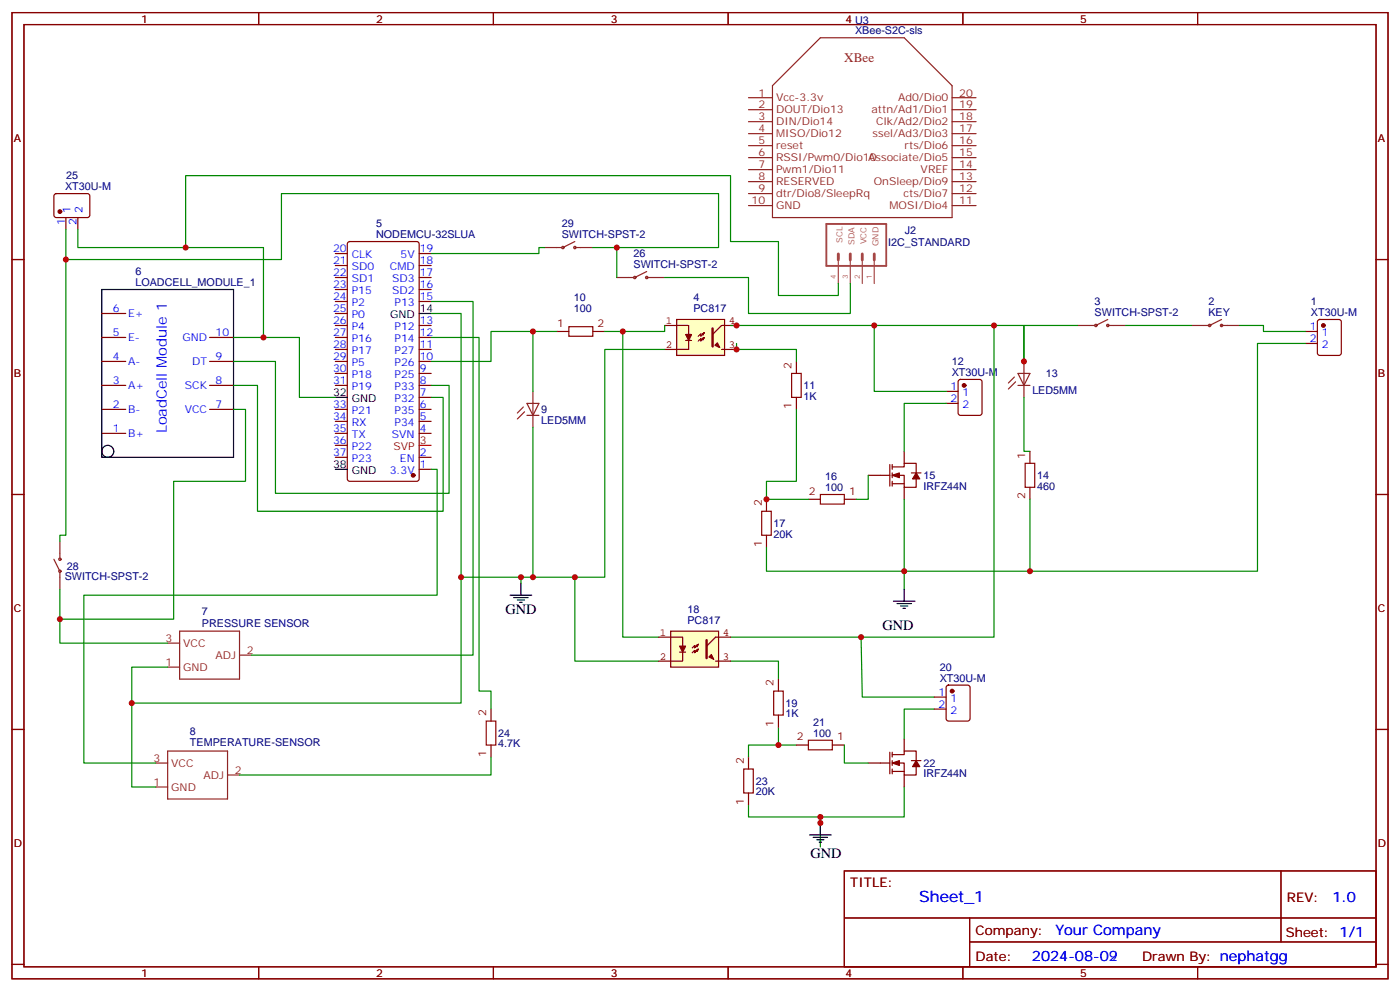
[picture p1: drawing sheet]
<svg xmlns="http://www.w3.org/2000/svg" width="412mm" height="292mm" viewBox="0 0 412 292" stroke-linecap="round" stroke-linejoin="round" font-family="sans-serif">
<g fill="none" stroke="#870000" stroke-width=".35">
<path d="M3.5 3.7h405.4v284.3h-405.4zM7.1 7.2h398.2v277.3h-398.2zM76.2 3.7v3.5M145.3 3.7v3.5M214.5 3.7v3.5M283.6 3.7v3.5M352.8 3.7v3.5M3.5 76.4h3.6M405.3 76.4h3.6M164 97.5h3.6M174.6 97.5h3.6M234.6 106.4v3.5"/>
<path d="M234.6 116.9v3.6M303.4 132.8v3.5M3.5 145.5h3.6M238.1 146.9h3.6M248.7 146.9h3.5M303.4 143.4v3.5M405.3 145.5h3.6M3.5 214.7h3.6M405.3 214.7h3.6M248.7 256.3h156.6v28.2h-156.6zM377.3 256.3v20.9M248.7 270.1h156.5"/>
<path d="M285.6 277.2h119.6M285.6 270.1v14.2M3.5 283.8h3.6M76.2 284.5v3.5M145.3 284.5v3.5M214.5 284.5v3.5M283.6 284.5v3.5M352.8 284.5v3.5M405.3 283.8h3.6"/>
</g>
<path d="M167.6 96.1h7v2.9h-7zM233.2 109.9h2.8v7h-2.8zM302 136.3h2.8v7.1h-2.8zM241.7 145.5h7v2.8h-7z" fill="none" stroke="#a10000" stroke-width=".35"/>
<g fill="none" stroke="#8c2424" stroke-width=".35">
<path d="M317.5 95.8h4.9M326.3 94l-3.5 1.8M326.3 95.8h5.3"/>
<circle cx="322.8" cy="95.8" r=".35"/>
<circle cx="326.3" cy="95.8" r=".35"/>
</g>
<path d="M199.3 94h14.1v10.6h-14.1z" fill="#ffffc2" stroke="#850000" stroke-width=".35"/>
<g fill="#850000" stroke="#850000" stroke-width=".35">
<path d="M202 98.4h1.7l-.9 1.8z"/>
<path d="M210.6 101.6l.7-.7 .7 1.4z"/>
</g>
<path d="M195.8 95.8h7v2.6M206.8 98.2l.7-.3-.4 .7zM207.5 97.9l-1.1 1.1v-.8l-.7 .8M207.5 99.3l-.4 .7-.3-.3 .7-.4-1.1 1.1v-.7l-.7 .7M217 95.8h-4.5l-2.6 2.6M202 100.2h1.7M202.8 100.2v2.6h-7M212.5 102.8h4.5" fill="none" stroke="#850000" stroke-width=".35"/>
<path d="M209.9 96.7v5.3" fill="none" stroke="#850000" stroke-width=".71"/>
<g fill="none" stroke="#870000" stroke-width=".35">
<path d="M98.8 78.1h3.5M98.8 74.6h3.5M102.5 71.3l.5-.2h19.8l.6 .4 .1 69.4-.5 .7h-20l-.6-.4-.1-69.4zM123.5 78.1h3.5M123.5 74.6h3.5M30 99.3h7M30 92.3h7M61.7 99.3h7.1M98.8 99.3h3.5M98.8 92.3h3.5M98.8 95.8h3.5M98.8 88.7h3.5"/>
<path d="M98.8 85.2h3.5M98.8 81.7h3.5M123.5 99.3h3.5M123.5 95.8h3.5M123.5 88.7h3.5M123.5 85.2h3.5M123.5 81.7h3.5M384.5 97.5h3.6M388.3 94.2l.5-.2h5.6l.7 .4v9.5l-.5 .6-5.8 .1-.7-.5v-9.4zM30 113.4h7M30 106.4h7M61.7 113.4h7.1"/>
<path d="M61.7 106.4h7.1M98.8 113.4h3.5M98.8 106.4h3.5M98.8 109.9h3.5M98.8 102.8h3.5M123.5 113.4h3.5M123.5 106.4h3.5M123.5 116.9h3.5M123.5 109.9h3.5M123.5 102.8h3.5M278.7 115.2h3.5M278.7 118.7h3.5"/>
<path d="M282.5 111.9l.4-.2h5.7l.6 .4 .1 9.4-.5 .7h-5.9l-.6-.4-.1-9.4zM384.5 101.1h3.6M30 127.5h7M30 120.5h7M61.7 120.5h7.1M98.8 127.5h3.5M98.8 120.5h3.5M98.8 134.6h3.5M98.8 124h3.5M98.8 131.1h3.5M123.5 127.5h3.5M123.5 120.5h3.5"/>
<path d="M123.5 138.1h3.5M123.5 134.6h3.5M123.5 124h3.5M255.8 139.9h6.3M262.1 136.7v6.4M262.8 139.9h3.5v3.5h3.6v-2.5M262.8 137.4h3.5v-1.1h3.6v2.9M262.8 136.7v1.4M262.8 139.2v1.4M266.3 132.8v3.5M268.5 139.2h2.8M225.8 146.9v3.6"/>
<path d="M225.8 157.5v3.5M262.8 141.6v1.5M262.8 142.3h3.5M266.3 143.4v3.5M266.3 217.5v3.5M275.2 205.1h3.5M275.2 208.7h3.5M278.9 201.8l.5-.2h5.6l.7 .4 .1 9.5-.5 .6-5.9 .1-.7-.5v-9.4zM220.5 222.8v3.5M220.5 233.4v3.5M255.8 224.5h6.3M262.1 221.4v6.3"/>
<path d="M262.8 224.5h3.5v3.6h3.6v-2.5M262.8 222.1h3.5v-1.1h3.6v2.8M262.8 221.4v1.4M262.8 223.8v1.4M262.8 226.3v1.4M262.8 227h3.5M266.3 228.1v3.5M268.5 223.8h2.8"/>
</g>
<g fill="none" stroke="#000" stroke-width=".35">
<path d="M30 85.2h38.8v49.4h-38.8zM123.5 92.3h3.5M98.8 116.9h3.5M98.8 138.1h3.5M238.5 245.7h6.3M239.5 246.4h4.3M240.6 247.1h2.1M241.3 247.8h.7M241.7 242.2v3.5"/>
<circle cx="31.7" cy="132.8" r="1.76"/>
</g>
<g fill="none" stroke="#8c2424" stroke-width=".35">
<path d="M351 95.8h5M359.8 94l-3.5 1.8M359.8 95.8h5.3M154.2 119.8l-1.8 1.7M155.2 118.7h3.5l-1.7 3.5zM157 115.2v10.6M298.8 110.9l-1.8 1.8M299.2 112.4l-2.2 2.1M299.9 109.9h3.5l-1.8 3.5zM299.9 113.4h3.5M301.6 106.4v10.5M154.5 121.2l-2.1 2.1"/>
<path d="M155.2 122.2h3.5M49.4 189.3h3.5M49.4 196.3h3.5M52.9 185.7h17.7v14.1h-17.7zM70.6 192.8h3.5M45.9 224.5h3.5M45.9 231.6h3.5M49.4 221h17.6v14.1h-17.6zM67 228.1h3.6"/>
<circle cx="356.3" cy="95.8" r=".35"/>
<circle cx="359.8" cy="95.8" r=".35"/>
</g>
<g fill="#870000" stroke="#870000" stroke-width=".35">
<path d="M269.9 139.2l1 1.7h-2.1z"/>
<path d="M262.8 139.9l2.1-.7v1.4z"/>
<path d="M269.9 223.8l1 1.8h-2.1z"/>
<path d="M262.8 224.5l2.1-.7v1.4z"/>
<circle cx="121.7" cy="139.9" r=".53"/>
<circle cx="389.8" cy="95.8" r=".53"/>
<circle cx="284" cy="113.4" r=".53"/>
<circle cx="280.5" cy="203.4" r=".53"/>
</g>
<path d="M123.5 131.1h3.5" fill="none" stroke="#f00" stroke-width=".35"/>
<path d="M224.4 150.5h2.8v7h-2.8zM219.1 226.3h2.8v7.1h-2.8z" fill="none" stroke="#a10000" stroke-width=".35"/>
<g fill="none" stroke="#008700" stroke-width=".35">
<path d="M183.4 97.5v90h10.6M257.5 95.8h44.1v10.6M292.8 95.8v91.7h-77.6M278.7 118.7h-12.4v14.1M301.6 116.9v15.9h1.8M384.5 101.1h-14.1v67h-104.1v-21.2M303.4 146.9v21.2M169.3 169.9v24.7h24.7M225.8 161v7.1h40.5v5.3M215.2 194.6h14.1v5.2M253.6 187.5l.4 17.6h21.2M229.3 214v5.3h5.3"/>
<path d="M275.2 208.7h-8.9v8.8M266.3 231.6v8.8h-45.8v-3.5M241.7 240.4v8.8"/>
</g>
<path d="M197.6 185.7h14.1v10.6h-14.1z" fill="#ffffc2" stroke="#850000" stroke-width=".35"/>
<g fill="#850000" stroke="#850000" stroke-width=".35">
<path d="M200.2 190.1h1.8l-.9 1.8z"/>
<path d="M208.8 193.3l.7-.7 .8 1.4z"/>
</g>
<path d="M194 187.5h7.1v2.6M200.2 191.9h1.8M201.1 191.9v2.7h-7.1M205 190l.7-.4-.3 .7zM205.7 189.6l-1.1 1.1v-.7l-.7 .7M205.7 191l-.3 .7-.4-.3 .7-.4-1.1 1.1v-.7l-.7 .7M210.8 194.6h4.4M215.2 187.5h-4.4l-2.7 2.6" fill="none" stroke="#850000" stroke-width=".35"/>
<path d="M208.1 188.4v5.3" fill="none" stroke="#850000" stroke-width=".71"/>
<path d="M143.2 212.2h2.8v7.1h-2.8zM227.9 203.4h2.8v7h-2.8zM238.1 217.8h7.1v2.9h-7.1z" fill="none" stroke="#a10000" stroke-width=".35"/>
<g fill="none" stroke="#870000" stroke-width=".35">
<path d="M3.5 3.7h405.4v284.3h-405.4zM7.1 7.2h398.2v277.3h-398.2zM76.2 3.7v3.5M145.3 3.7v3.5M214.5 3.7v3.5M283.6 3.7v3.5M352.8 3.7v3.5M16.1 57.2l.5-.2h9.4l.5 .7-.1 5.9-.6 .4h-9.5l-.4-.7v-5.6zM3.5 76.4h3.6M19.4 64v3.6M22.9 64v3.6M405.3 76.4h3.6"/>
<path d="M3.5 145.5h3.6M405.3 145.5h3.6M229.3 199.8v3.6M3.5 214.7h3.6M144.6 208.7v3.5M144.6 219.3v3.5M229.3 210.4v3.6M234.6 219.3h3.5M245.2 219.3h3.5M405.3 214.7h3.6M248.7 256.3h156.6v28.2h-156.6zM377.3 256.3v20.9"/>
<path d="M248.7 270.1h156.5M285.6 277.2h119.6M285.6 270.1v14.2M3.5 283.8h3.6M76.2 284.5v3.5M145.3 284.5v3.5M214.5 284.5v3.5M283.6 284.5v3.5M352.8 284.5v3.5M405.3 283.8h3.6"/>
</g>
<g fill="none" stroke="#008700" stroke-width=".35">
<path d="M19.4 67.6v8.8h63.5v-19.4h128.8v15.8h-37.1M19.4 76.4v81.1h-1.8v1.8M22.9 67.6v5.2h54.7v26.5M54.7 72.8v-21.1h160.5v19.4h14.1v15.9h17.6v-3.6M160.5 72.8h-1.8v1.8h-31.7M181.7 72.8v8.9M68.8 99.3h19.4v17.6h10.6M127 92.3h8.8v77.6h17.7M127 99.3h14.1v104.1h3.5v5.3M127 88.7h12.3v104.1h-65.2M157 97.5v17.7M164 97.5h-19.4v8.9h-17.6"/>
<path d="M195.8 95.8v1.7h-17.6M195.8 81.7h24.7v10.6h30v-8.9M215.2 95.8h42.3v19.4h21.2M317.5 95.8h-15.9v10.6M331.6 95.8h19.4M365.1 95.8h7.1v1.7h12.3M68.8 106.4h12.3v38.8h51.2v-31.8h-5.3M68.8 113.4h7v37.1h54.7v-33.6h-3.5M195.8 102.8h-17.6v67.1h-21.2M217 101.1v1.7h17.6v3.6M68.8 120.5h3.5v21.1h-21.1v40.6h-33.6M127 138.1h1.8v37.1h-104.1v49.3h21.2"/>
<path d="M157 125.8v44.1h-3.5v1.7M234.6 120.5v21.1h-8.8v5.3h12.3M255.8 139.9v7h-3.6M17.6 173.4v15.9h31.8M135.8 169.9v37h-97v-10.6h10.6M38.8 206.9v24.7h7.1M229.3 219.3h-8.8v3.5M248.7 219.3v5.2h7.1M144.6 222.8v5.3h-74"/>
</g>
<path d="M150.3 175.2h6.3M151.3 175.9h4.3M152.4 176.6h2.1M153.1 177.3h.7M153.5 171.6v3.6M263.2 176.9h6.3M264.2 177.6h4.3M265.3 178.3h2.1M266 179h.7M266.3 173.4v3.5" fill="none" stroke="#000" stroke-width=".35"/>
<circle cx="17.6" cy="62.3" r=".53" fill="#870000" stroke="#870000" stroke-width=".35"/>
<g fill="none" stroke="#8c2424" stroke-width=".35">
<path d="M220.5 28.8h7M220.5 32.3h7M220.5 35.8h7M220.5 39.3h7M227.5 25.2l14.2-14.1h24.6l14.2 14.1v38.8h-53zM280.5 28.8h7M280.5 32.3h7M280.5 35.8h7M280.5 39.3h7M220.5 42.9h7M220.5 46.4h7M220.5 49.9h7"/>
<path d="M220.5 53.4h7M220.5 57h7M280.5 42.9h7M280.5 46.4h7M280.5 49.9h7M280.5 53.4h7M280.5 57h7M160.5 72.8h5M169.3 71.1l-3.5 1.7M169.3 72.8h5.3M190.5 79.9l-3.5 1.8M220.5 60.5h7"/>
<path d="M280.5 60.5h7M181.7 81.7h4.9M190.5 81.7h5.3M17.6 159.3v5.3M15.9 164.6l1.7 3.5M17.6 168.5v4.9"/>
<circle cx="165.8" cy="72.8" r=".35"/>
<circle cx="169.3" cy="72.8" r=".35"/>
<circle cx="187" cy="81.7" r=".35"/>
<circle cx="190.5" cy="81.7" r=".35"/>
<circle cx="17.6" cy="168.1" r=".35"/>
<circle cx="17.6" cy="164.6" r=".35"/>
</g>
<path d="M243.4 65.9h17.7v12.4h-17.7z" fill="none" stroke="#a64a4a" stroke-width=".56"/>
<path d="M246.9 74.7v1.8M250.5 74.7v1.8M254 74.7v1.8M257.5 74.7v1.8" fill="none" stroke="#a64a4a" stroke-width=".85"/>
<path d="M246.9 76.5v6.9M250.5 76.5v6.9M254 76.5v6.9M257.5 76.5v6.9" fill="none" stroke="#a64a4a" stroke-width=".35"/>
<g fill="#c00">
<circle cx="169.3" cy="169.9" r=".88"/>
<circle cx="183.4" cy="97.5" r=".88"/>
<circle cx="292.8" cy="95.8" r=".88"/>
<circle cx="266.3" cy="168.1" r=".88"/>
<circle cx="303.4" cy="168.1" r=".88"/>
<circle cx="301.6" cy="106.4" r=".88"/>
<circle cx="257.5" cy="95.8" r=".88"/>
<circle cx="225.8" cy="146.9" r=".88"/>
<circle cx="217" cy="95.8" r=".88"/>
<circle cx="157" cy="97.5" r=".88"/>
<circle cx="153.5" cy="169.9" r=".88"/>
<circle cx="157" cy="169.9" r=".88"/>
<circle cx="217" cy="102.8" r=".88"/>
<circle cx="135.8" cy="169.9" r=".88"/>
<circle cx="38.8" cy="206.9" r=".88"/>
<circle cx="77.6" cy="99.3" r=".88"/>
<circle cx="19.4" cy="76.4" r=".88"/>
<circle cx="17.6" cy="182.2" r=".88"/>
<circle cx="253.6" cy="187.5" r=".88"/>
<circle cx="229.3" cy="219.3" r=".88"/>
<circle cx="241.7" cy="240.4" r=".88"/>
<circle cx="241.7" cy="242.2" r=".88"/>
<circle cx="54.7" cy="72.8" r=".88"/>
<circle cx="181.7" cy="72.8" r=".88"/>
</g>
<text font-size="4.6" fill="#00f" x="270.8" y="265.3">Sheet_1</text>
<g font-size="4.2" fill="#00f">
<text x="49.2" y="127.6" transform="rotate(-90 49.2 127.6)">LoadCell Module 1</text>
<text x="392.5" y="265.6">1.0</text>
<text x="310.9" y="275.1">Your Company</text>
<text x="304" y="282.9">2024-08-09</text>
<text x="304" y="282.9">2024-08-02</text>
</g>
<g font-size="4.2">
<text x="148.9" y="180.8">GND</text>
<text x="259.9" y="185.4">GND</text>
<text x="238.8" y="252.4">GND</text>
</g>
<text font-size="3.9" fill="#8d2323" x="248.7" y="18.2">XBee</text>
<g font-size="3.9" fill="#800">
<text x="250.5" y="260.9">TITLE:</text>
<text x="379.1" y="265.6">REV:</text>
<text x="287.4" y="275.1">Company:</text>
<text x="378.7" y="275.7">Sheet: 1/1</text>
<text x="287.4" y="282.8">Date:</text>
<text x="336.4" y="282.8">Drawn By: nephatgg</text>
</g>
<g font-size="3.2" fill="#800">
<text x="41.6" y="6.7">1</text>
<text x="110.8" y="6.7">2</text>
<text x="179.9" y="6.7">3</text>
<text x="249.1" y="6.7">4 U3</text>
<text x="249.1" y="6.7">4</text>
<text x="318.2" y="6.7">5</text>
<text x="4.1" y="41.8">A</text>
<text x="405.9" y="41.8">A</text>
<text x="164.1" y="96.1">1</text>
<text x="176" y="96.1">2</text>
<text x="4.1" y="110.9">B</text>
<text x="233.2" y="108.5" transform="rotate(-90 233.2 108.5)">2</text>
<text x="405.9" y="110.9">B</text>
<text x="233.2" y="120.4" transform="rotate(-90 233.2 120.4)">1</text>
<text x="302" y="134.9" transform="rotate(-90 302 134.9)">1</text>
<text x="224.4" y="149" transform="rotate(-90 224.4 149)">2</text>
<text x="238.2" y="145.5">2</text>
<text x="250.1" y="145.5">1</text>
<text x="302" y="146.8" transform="rotate(-90 302 146.8)">2</text>
<text x="224.4" y="160.9" transform="rotate(-90 224.4 160.9)">1</text>
<text x="4.1" y="180.1">C</text>
<text x="405.9" y="180.1">C</text>
<text x="227.9" y="202" transform="rotate(-90 227.9 202)">2</text>
<text x="143.2" y="210.8" transform="rotate(-90 143.2 210.8)">2</text>
<text x="227.9" y="213.9" transform="rotate(-90 227.9 213.9)">1</text>
<text x="234.7" y="217.8">2</text>
<text x="246.6" y="217.8">1</text>
<text x="143.2" y="222.7" transform="rotate(-90 143.2 222.7)">1</text>
<text x="219.1" y="224.9" transform="rotate(-90 219.1 224.9)">2</text>
<text x="219.1" y="236.8" transform="rotate(-90 219.1 236.8)">1</text>
<text x="4.1" y="249.2">D</text>
<text x="405.9" y="249.2">D</text>
<text x="41.6" y="287.5">1</text>
<text x="110.8" y="287.5">2</text>
<text x="179.9" y="287.5">3</text>
<text x="249.1" y="287.5">4</text>
<text x="318.2" y="287.5">5</text>
</g>
<g font-size="3.2" fill="#000080">
<text x="251.9" y="10.1">XBee-S2C-sls</text>
<text x="19.5" y="52.7">25</text>
<text x="19.2" y="55.9">XT30U-M</text>
<text x="110.8" y="70">NODEMCU-32SLUA</text>
<text x="110.8" y="66.9">5</text>
<text x="165.5" y="70">SWITCH-SPST-2</text>
<text x="165.5" y="66.9">29</text>
<text x="266.5" y="68.7">J2</text>
<text x="186.6" y="75.7">26</text>
<text x="261.6" y="72.3">I2C_STANDARD</text>
<text x="39.9" y="81">6</text>
<text x="186.6" y="78.8">SWITCH-SPST-2</text>
<text x="39.9" y="84.1">LOADCELL_MODULE_1</text>
<text x="169" y="88.7">10</text>
<text x="204.3" y="88.7">4</text>
<text x="322.5" y="89.8">3</text>
<text x="356" y="89.8">2</text>
<text x="386.2" y="89.8">1</text>
<text x="169" y="91.9">100</text>
<text x="204.3" y="91.9">PC817</text>
<text x="322.4" y="93">SWITCH-SPST-2</text>
<text x="356" y="93">KEY</text>
<text x="386.2" y="93">XT30U-M</text>
<text x="280.3" y="107.4">12</text>
<text x="280.3" y="110.6">XT30U-M</text>
<text x="308.1" y="110.9">13</text>
<text x="236.7" y="117.7">1K</text>
<text x="236.7" y="114.5">11</text>
<text x="304.1" y="115.9">LED5MM</text>
<text x="159.5" y="124.7">LED5MM</text>
<text x="159.5" y="121.5">9</text>
<text x="243.1" y="141.3">16</text>
<text x="272" y="140.9">15</text>
<text x="305.5" y="141.1">14</text>
<text x="243.1" y="144.5">100</text>
<text x="272" y="144.1">IRFZ44N</text>
<text x="305.5" y="144.2">460</text>
<text x="227.9" y="155">17</text>
<text x="227.9" y="158.2">20K</text>
<text x="19.7" y="167.6">28</text>
<text x="19" y="170.8">SWITCH-SPST-2</text>
<text x="59.5" y="184.4">PRESSURE SENSOR</text>
<text x="59.5" y="181">7</text>
<text x="202.5" y="183.6">PC817</text>
<text x="202.5" y="180.4">18</text>
<text x="276.8" y="197.4">20</text>
<text x="276.8" y="200.6">XT30U-M</text>
<text x="231.4" y="208">19</text>
<text x="231.4" y="211.1">1K</text>
<text x="239.6" y="213.6">21</text>
<text x="56" y="219.6">TEMPERATURE-SENSOR</text>
<text x="56" y="216.3">8</text>
<text x="146.8" y="220">4.7K</text>
<text x="146.8" y="216.8">24</text>
<text x="239.6" y="216.8">100</text>
<text x="272" y="225.6">22</text>
<text x="222.6" y="230.9">23</text>
<text x="272" y="228.8">IRFZ44N</text>
<text x="222.6" y="234.1">20K</text>
</g>
<g font-size="3.2" fill="#8d2323">
<text x="223.4" y="28.4">1</text>
<text x="228.6" y="29.8">Vcc-3.3v</text>
<text x="264.5" y="29.8">Ad0/Dio0</text>
<text x="282.6" y="28.4">20</text>
<text x="223.4" y="35.5">3</text>
<text x="223.4" y="31.9">2</text>
<text x="228.6" y="33.3">DOUT/Dio13</text>
<text x="256.7" y="33.3">attn/Ad1/Dio1</text>
<text x="282.6" y="31.9">19</text>
<text x="282.6" y="35.5">18</text>
<text x="223.4" y="39">4</text>
<text x="228.6" y="40.4">MISO/Dio12</text>
<text x="228.6" y="36.9">DIN/Dio14</text>
<text x="257" y="40.4">ssel/Ad3/Dio3</text>
<text x="258.1" y="36.9">Clk/Ad2/Dio2</text>
<text x="282.6" y="39">17</text>
<text x="223.4" y="46">6</text>
<text x="223.4" y="42.5">5</text>
<text x="228.6" y="47.4">RSSI/Pwm0/Dio10</text>
<text x="228.6" y="43.9">reset</text>
<text x="255.7" y="47.4">Associate/Dio5</text>
<text x="266.4" y="43.9">rts/Dio6</text>
<text x="282.6" y="42.5">16</text>
<text x="282.6" y="46">15</text>
<text x="223.4" y="53.1">8</text>
<text x="223.4" y="49.6">7</text>
<text x="228.6" y="51">Pwm1/Dio11</text>
<text x="271.2" y="51">VREF</text>
<text x="282.6" y="49.6">14</text>
<text x="282.6" y="53.1">13</text>
<text x="223.4" y="56.6">9</text>
<text x="228.6" y="58">dtr/Dio8/SleepRq</text>
<text x="228.6" y="54.5">RESERVED</text>
<text x="257.4" y="54.5">OnSleep/Dio9</text>
<text x="266.1" y="58">cts/Dio7</text>
<text x="282.6" y="56.6">12</text>
<text x="221.4" y="60.1">10</text>
<text x="228.6" y="61.6">GND</text>
<text x="262" y="61.6">MOSI/Dio4</text>
<text x="282.6" y="60.1">11</text>
<text x="48.8" y="188.9">3</text>
<text x="54" y="190.3">VCC</text>
<text x="48.8" y="196">1</text>
<text x="54" y="197.4">GND</text>
<text x="63.4" y="193.9">ADJ</text>
<text x="72.7" y="192.4">2</text>
<text x="45.3" y="224.2">3</text>
<text x="50.4" y="225.6">VCC</text>
<text x="69.1" y="227.7">2</text>
<text x="45.3" y="231.2">1</text>
<text x="50.4" y="232.7">GND</text>
<text x="59.9" y="229.1">ADJ</text>
</g>
<g font-size="3.2" fill="#00f">
<text x="20.8" y="62.7" transform="rotate(-90 20.8 62.7)">1</text>
<text x="24.3" y="62.7" transform="rotate(-90 24.3 62.7)">2</text>
<text x="19" y="66.2" transform="rotate(-90 19 66.2)">1</text>
<text x="22.6" y="66.2" transform="rotate(-90 22.6 66.2)">2</text>
<text x="98.1" y="74.3">20</text>
<text x="98.1" y="77.8">21</text>
<text x="103.6" y="76">CLK</text>
<text x="118" y="76">5V</text>
<text x="123.6" y="77.8">18</text>
<text x="123.6" y="74.3">19</text>
<text x="98.1" y="81.3">22</text>
<text x="103.6" y="79.6">SD0</text>
<text x="103.6" y="83.1">SD1</text>
<text x="114.8" y="79.6">CMD</text>
<text x="115.5" y="83.1">SD3</text>
<text x="123.6" y="81.3">17</text>
<text x="98.1" y="84.8">23</text>
<text x="98.1" y="88.4">24</text>
<text x="103.6" y="86.6">P15</text>
<text x="115.5" y="86.6">SD2</text>
<text x="123.6" y="88.4">15</text>
<text x="123.6" y="84.8">16</text>
<text x="33.3" y="91.9">6</text>
<text x="37.7" y="93.3">E+</text>
<text x="98.1" y="91.9">25</text>
<text x="98.1" y="95.4">26</text>
<text x="103.6" y="90.1">P2</text>
<text x="103.6" y="93.7">P0</text>
<text x="116.2" y="90.1">P13</text>
<text x="123.6" y="95.4">13</text>
<text x="33.3" y="99">5</text>
<text x="37.7" y="100.4">E-</text>
<text x="53.7" y="100.4">GND</text>
<text x="63.5" y="99">10</text>
<text x="98.1" y="99">27</text>
<text x="103.6" y="97.2">P4</text>
<text x="103.6" y="100.7">P16</text>
<text x="116.2" y="100.7">P14</text>
<text x="116.2" y="97.2">P12</text>
<text x="123.6" y="99">12</text>
<text x="385.9" y="97.2">1</text>
<text x="385.9" y="100.7">2</text>
<text x="389.4" y="99">1</text>
<text x="33.3" y="106">4</text>
<text x="37.7" y="107.4">A-</text>
<text x="56.6" y="107.4">DT</text>
<text x="63.5" y="106">9</text>
<text x="98.1" y="102.5">28</text>
<text x="98.1" y="106">29</text>
<text x="103.6" y="104.2">P17</text>
<text x="103.6" y="107.8">P5</text>
<text x="116.2" y="107.8">P26</text>
<text x="116.2" y="104.2">P27</text>
<text x="123.6" y="106">10</text>
<text x="123.6" y="102.5">11</text>
<text x="389.4" y="102.5">2</text>
<text x="33.3" y="113.1">3</text>
<text x="63.5" y="113.1">8</text>
<text x="98.1" y="109.5">30</text>
<text x="98.1" y="113.1">31</text>
<text x="103.6" y="111.3">P18</text>
<text x="116.2" y="111.3">P25</text>
<text x="123.6" y="113.1">8</text>
<text x="123.6" y="109.5">9</text>
<text x="37.7" y="114.5">A+</text>
<text x="54.4" y="114.5">SCK</text>
<text x="103.6" y="114.8">P19</text>
<text x="116.2" y="118.4">P32</text>
<text x="116.2" y="114.8">P33</text>
<text x="123.6" y="116.6">7</text>
<text x="280" y="114.8">1</text>
<text x="280" y="118.4">2</text>
<text x="283.5" y="116.6">1</text>
<text x="33.3" y="120.1">2</text>
<text x="37.7" y="121.5">B-</text>
<text x="54.4" y="121.5">VCC</text>
<text x="63.5" y="120.1">7</text>
<text x="98.1" y="120.1">33</text>
<text x="98.1" y="123.6">34</text>
<text x="103.6" y="121.9">P21</text>
<text x="103.6" y="125.4">RX</text>
<text x="116.2" y="125.4">P34</text>
<text x="116.2" y="121.9">P35</text>
<text x="123.6" y="123.6">5</text>
<text x="123.6" y="120.1">6</text>
<text x="283.5" y="120.1">2</text>
<text x="33.3" y="127.2">1</text>
<text x="37.7" y="128.6">B+</text>
<text x="98.1" y="127.2">35</text>
<text x="98.1" y="130.7">36</text>
<text x="103.6" y="128.9">TX</text>
<text x="115.5" y="128.9">SVN</text>
<text x="123.6" y="127.2">4</text>
<text x="98.1" y="134.2">37</text>
<text x="103.6" y="132.5">P22</text>
<text x="103.6" y="136">P23</text>
<text x="117.8" y="136">EN</text>
<text x="123.6" y="137.8">1</text>
<text x="123.6" y="134.2">2</text>
<text x="114.8" y="139.5">3.3V</text>
<text x="276.5" y="204.8">1</text>
<text x="276.5" y="208.3">2</text>
<text x="280" y="206.6">1</text>
<text x="280" y="210.1">2</text>
</g>
<g font-size="3.2">
<text x="114.9" y="93.7">GND</text>
<text x="123.6" y="91.9">14</text>
<text x="98.1" y="116.6">32</text>
<text x="103.6" y="118.4">GND</text>
<text x="98.1" y="137.8">38</text>
<text x="103.6" y="139.5">GND</text>
</g>
<g font-size="3.2" fill="#840000">
<text x="196.1" y="95.4">1</text>
<text x="214.7" y="95.4">4</text>
<text x="196.1" y="102.5">2</text>
<text x="214.7" y="102.5">3</text>
<text x="194.4" y="187.1">1</text>
<text x="212.9" y="187.1">4</text>
<text x="194.4" y="194.2">2</text>
<text x="212.9" y="194.2">3</text>
</g>
<g font-size="3.2" fill="#f00">
<text x="123.6" y="130.7">3</text>
<text x="115.9" y="132.5">SVP</text>
</g>
<g font-size="2.5" fill="#a54b4b">
<text x="248.2" y="71.5" transform="rotate(-90 248.2 71.5)">SCL</text>
<text x="255.2" y="71.9" transform="rotate(-90 255.2 71.9)">VCC</text>
<text x="251.7" y="72" transform="rotate(-90 251.7 72)">SDA</text>
<text x="258.8" y="72.4" transform="rotate(-90 258.8 72.4)">GND</text>
</g>
<g font-size="2.1" fill="#a54b4b">
<text x="246.2" y="82.1" transform="rotate(-90 246.2 82.1)">4</text>
<text x="249.8" y="82.1" transform="rotate(-90 249.8 82.1)">3</text>
<text x="253.3" y="82.1" transform="rotate(-90 253.3 82.1)">2</text>
<text x="256.8" y="82.1" transform="rotate(-90 256.8 82.1)">1</text>
</g>
</svg>
